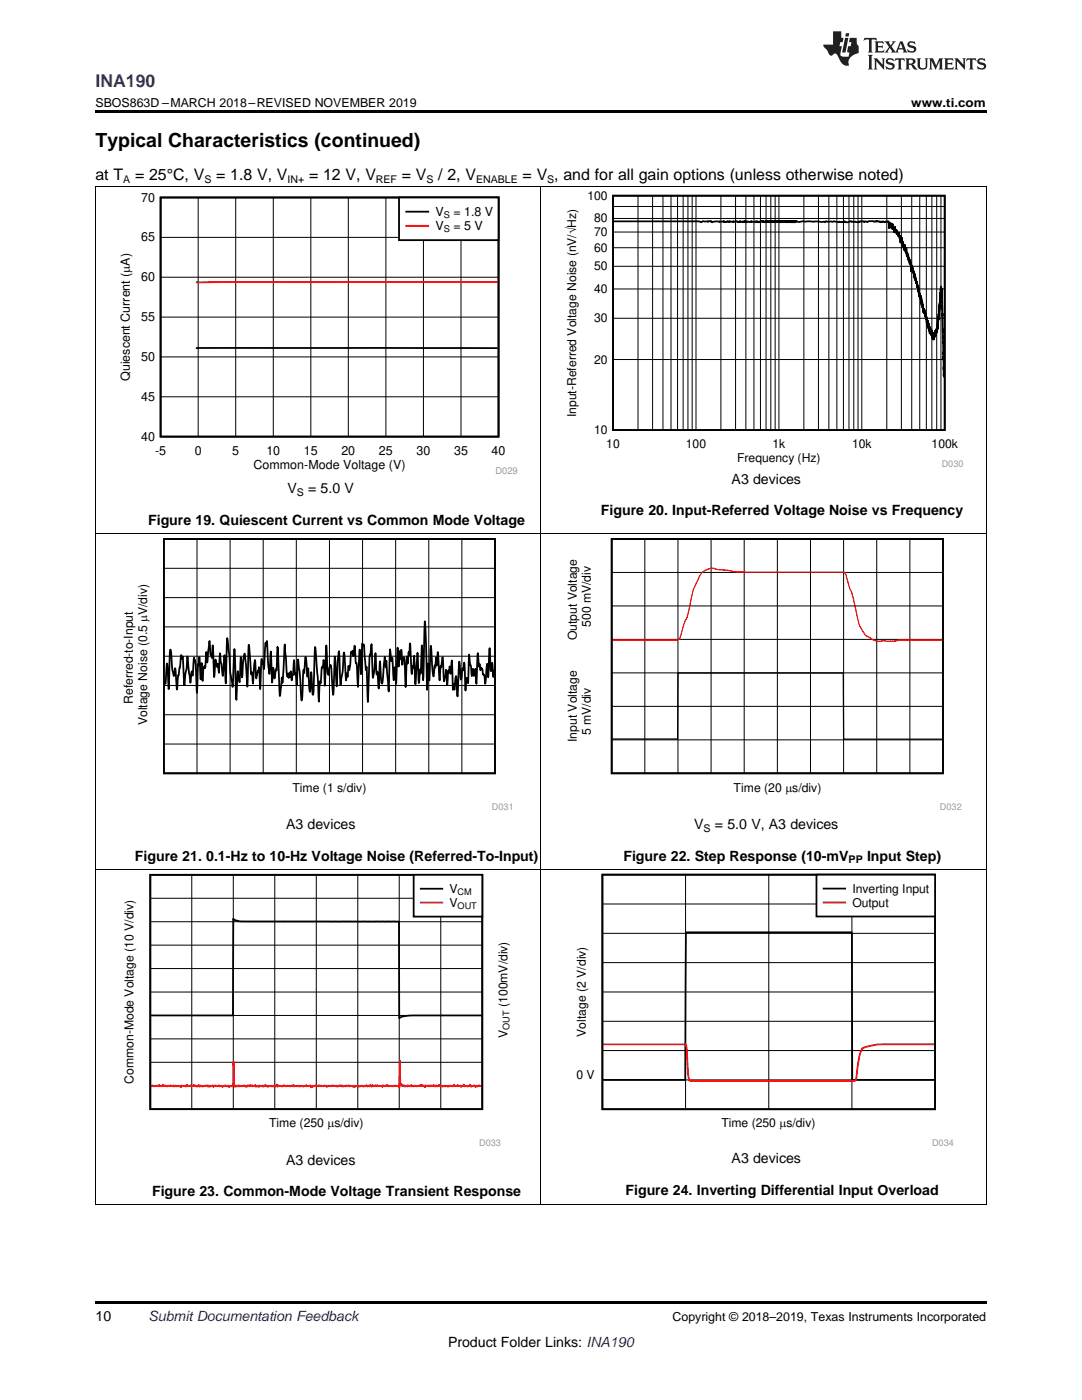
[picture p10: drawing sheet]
<svg xmlns="http://www.w3.org/2000/svg" width="216mm" height="279mm" viewBox="0 0 216 279" stroke-linecap="round" stroke-linejoin="round" font-family="sans-serif">
<path d="M19 259.7h177.8v.5h-177.8z" fill="#000"/>
<path d="M19.1 173.5v67M107.9 173.5v67M196.8 173.5v67M19 240.5h177.8" fill="none" stroke="#000" stroke-width=".2"/>
<path d="M24.5 174.2h77.9v55h-77.9z" fill-rule="evenodd" fill="#fff"/>
<path d="M30 174.6h66.2v46.8h-66.2zM30.2 202.7h16.3l.1-19.3 .4 .3 1.6 .2h31l.1 19.3 .6-.3 1.7-.2h14.1" fill="none" stroke="#000" stroke-width=".35"/>
<g fill="none" stroke="#000" stroke-width=".2">
<path d="M30 179.3h66.2M38.3 174.6v46.8M46.6 174.6v46.8M54.8 174.6v46.8M63.1 174.6v46.8M71.4 174.6v46.8M79.7 174.6v46.8M87.9 174.6v46.8M30 198h66.2M30 193.3h66.2M30 188.6h66.2M30 184h66.2"/>
<path d="M30 216.7h66.2M30 212h66.2M30 207.3h66.2M30 202.7h66.2"/>
</g>
<path d="M96.1 216.7l-.4 .1-.1-.2-.3 .2-.1-.1-.2 .2-.1-.2-.1 .2-.2-.3-.6 .3-.1-.3-.1 .2v-.3l-.1 .2a.29 .29 0 0 1-.2 .1 .29 .29 0 0 1-.3-.1l-.5 .1-.2-.4v.3l-.4 .2-.1-.2-.1 .1-.1-.1-.4 .1-.1-.3-.1 .3h-.5l-.1-.4-.3 .4-.5-.1-.4 .2-.1-.2-.5 .1-.5-.1v.2l-.2-.2-.1 .1h-.3l-.1-.3-.4 .3-.1-.2-.1 .2-.1-.1-.2 .1-.1-.3-.2 .3-.1-.1-.3 .1-.1-.2-.2 .2-.3-.2-.3 .2-.2-.2-.1 .4-.1-.3-.3 .1-.1-.3-.1 .3-.2-.3v.3l-.2-.2-.1 .2-.1-.2-.2 .1a.31 .31 0 0 1-.6-.1l-.3 .2-.1-.1-.2 .1-.1-.2v.2l-.1-.2-.2 .2h-.3l-.1-.2-.1 .2a.29 .29 0 0 0-.3-.1 .29 .29 0 0 0-.3 .1v-.2l-.2 .2-.2-.2-.1 .1-.1-.3-.1 .1-.1-.4-.1-4.5-.1 5.5-.2-.5v.2h-.6v-.2l-.4 .2-.5-.1-.5 .1v-.1l-.1 .1-.1-.3-.1 .3h-.2l-.1-.2-.1 .2h-.2l-.2-.2-.1 .3-.1-.2-.8 .1-.1-.2-.1 .2-.2-.2-.1 .2-.3-.1v.1l-.2-.3-.2 .4-.2-.1-.1-.3-.1 .3-.3-.2-.2 .2-.1-.2-.2 .2-.4-.1-.1 .2a.33 .33 0 0 0-.3-.2 .33 .33 0 0 0-.3 .1h-.3l-.1-.2-.6 .2-.1 .1-.2-.2-.1 .2-.2-.2-.4 .1-.1-.2-.1 .2-.2-.2-.2 .2-.2-.2-.2 .2-.2-.1-.2 .1-.2-.2v.2l-.2-.2-.3 .2v-.2l-.5 .3-.1-.2-.2 .1-.2-.1-.3 .1-.1-.2-.1 .2-.9-.1-.2 .2-.1-.2-.3 .1-.1-.2-.1 .2-.6-.1-.1 .1-.1-.2-.2 .2-.1-.2-.5 .2v-.2l-.1 .2-.5-.1-.1 .3-.2-.3v.3l-.2-.4v.2h-.7l-.1-.2v.2l-.1-.1-.5 .1v-.1l-.6 .1-.2-.1v.1l-.2-.2-.2 .2-.5-.1-.1 .1-.1-.3-.1 .3-.1-.2-.1 .1-.2-.1-.1 .2-.6-.1-.5 .1-.3-.2-.4 .2-.4-.1-.2 .1v-.2l-.2 .3-.2-.5-.2 .5-.6-.2-.1 .1-.1-.1-.6 .1-.2 .1v-.2l-.3 .1-.1-.3-.1 .3-.1-.2-.2 .3-.1-.2-.2 .1-.5-.1-.1 .2a.31 .31 0 0 0-.6 0l-.2-.4v.3h-.5l-.1-.2-.1 .2-.3-.3-.1 .3-.2-.1-.1 .1v-.2l-.2 .2-.1-.1-.1 .2v-.2l-.2 .1-.2-.2-.2 .2v-.1l-.3 .1-.3-.1v.1l-.3-.2-.1 .2-.3-.1-.3 .2-.2-.9-.1-4.1v4.6l-.2 .3-.5-.1-.1 .3-.1-.2h-.2l-.1-.1-.1 .1-.3-.2-.2 .2-.2-.1-.2 .2v-.1l-.6-.1v.1l-.1-.2-.3 .2-.6-.2-.2 .1v.2l-.1-.3-.5 .2-.1-.1-.2 .2-.1-.3-.2 .2-.1-.2-.1 .1h-.7l-.1 .2-.3-.2-.2 .2-.1-.3-.1 .2-.1-.2-.2 .3-.8-.3-.1 .1-.4 .1-.1-.2-.1 .2h-.2l-.2-.2-.2 .1v-.2l-.2 .3-.2-.1-.6 .1v-.2l-.2 .4-.1-.3-.3 .1-.4-.1-.1 .1-.2-.2-.3 .2-.1-.2v.2l-.3-.1-.1 .1-.2-.2-.1 .2-.4-.1-.1 .1-.4-.1h-.3l-.1-.2v.2l-.1-.1-.2 .2h-.5v-.3l-.2 .3-.4-.2-.1 .2h-.5l-.2-.2-.2 .2" fill="none" stroke="#f00" stroke-width=".35"/>
<path d="M82.5 174.6h13.7v8.3h-13.7z" fill-rule="evenodd" fill="#fff"/>
<path d="M82.5 174.6h13.7v8.3h-13.7zM84 177.4h4.3" fill="none" stroke="#000" stroke-width=".35"/>
<path d="M84 180.1h4.3" fill="none" stroke="#f00" stroke-width=".35"/>
<path d="M114.5 174.3h75.8v54.6h-75.8z" fill-rule="evenodd" fill="#fff"/>
<path d="M120.2 174.6h66.4v46.8h-66.4zM120.4 215.5h16.3l.2-29.4h33.1l.1 29.4h16.3" fill="none" stroke="#000" stroke-width=".35"/>
<path d="M136.8 174.6v46.8M153.4 174.6v46.8M170 174.6v46.8M120.2 198h66.4M120.2 192.1h66.4M120.2 186.3h66.4M120.2 180.4h66.4M120.2 215.5h66.4M120.2 209.7h66.4M120.2 203.8h66.4" fill="none" stroke="#000" stroke-width=".2"/>
<path d="M186.4 208.4h-11.2l-2.3 .5a1.51 1.51 0 0 0-1.3 1.5l-.7 4.9-.2 .4h-33l-.2-.2-.2-.9-.2-4.8-.2-1.4h-16.5" fill="none" stroke="#f00" stroke-width=".35"/>
<path d="M162.9 174.6h23.7v8.3h-23.7z" fill-rule="evenodd" fill="#fff"/>
<path d="M162.9 174.6h23.7v8.3h-23.7zM164.3 177.3h4.3" fill="none" stroke="#000" stroke-width=".35"/>
<path d="M164.3 180.1h4.3" fill="none" stroke="#f00" stroke-width=".35"/>
<path d="M19.1 106.5v67M107.9 106.5v67M196.8 106.5v67M19 173.4h177.8" fill="none" stroke="#000" stroke-width=".2"/>
<path d="M24.4 107.1h78.2v55.1h-78.2z" fill-rule="evenodd" fill="#fff"/>
<path d="M32.7 107.6h66.1v46.7h-66.1zM98.6 133.8l-.2 1.3-.2-2.8-.2 1.7-.1-.2-.2-4.4-.2 5.6-.1 .2-.2-2.7-.4 3.9-.1-1.6-.2-.3-.1 .1-.1-1-.3-.4-.1 .6-.2-1.3-.1 .6-.3-2.8-.2 6.2-.2-3-.3 1.4-.3-1.4-.2 1.4-.5-4.3-.2 5.8-.2-1.1-.3 2.5-.2-5.3-.1-.3-.2 1.6-.1-.4-.1 .3-.2 1.9-.4-3.6-.3 7-.3-4.1-.3 2.7-.2-1.1-.1 1.2-.2-5.9-.3 2.7-.2-1.5-.1 1.2-.1-.4-.2 2.9-.3-3-.4 2.3-.3-4.8-.2 1.8-.1 .2-.1-.3v.3l-.2 2.6-.4-5.7-.1 2.5-.1 .2-.1-1.6-.1 1.9-.1 .2-.1-.5-.2 2.2-.5-6.1-.3 6.9-.3-3.4-.2 5.3-.4-13.7-.4 11.7-.2-6.9-.2 5.6-.2-.8-.2 2.7-.3-6-.4 6.3-.3-5.7-.1 2.4-.2-.4-.1 1.6-.1-.1-.2-6-.2 2.3-.2-.6-.2 2.3-.1-1.4-.3 6.1-.2-5.9h-.2l-.1 .2-.1 1.3-.2-3-.2 1.9-.1-1.7-.1 .1-.2 3-.2-3.7-.3 7.2-.2-3.4-.2 2.6-.3-4.4-.2 .7-.3-2.4-.2 8.4-.5-6.1-.1 1.3-.2-2.1-.6 5.3-.2-.7-.2-3.7v.3l-.2 5.1-.1-.2-.2-3.1-.1 .5-.1-.1-.2-4.2-.2 3.8-.3 1.2-.3-6.7-.4 2.5-.3 9-.3-7-.1 .6-.4-5.1-.1 .3-.2-.5-.3 6.2-.3-5-.3 7.5-.2-4v-.8l-.2 .1v-.4l-.2-3.2-.3 2.2-.1-1.1-.2 .5-.1-.4-.1 .2-.2 2.9-.1 .6-.2-.8-.1 2.2-.2-.8-.2 1.5-.4-5.6-.2 3.8-.4 2.7-.3-6.7-.1 .1-.4 6.9-.4-6-.3 7.7-.4-5-.2-1-.2 .4-.2 1.6-.2-.5-.2-5.4-.3 8.1-.2-5.2-.3 1.6-.1-.2-.2 3.1v.2l-.2-.4v.5l-.2 3.5-.2-4.6-.5-6.3-.3 8.9-.2 .7-.3-4.6-.3 4-.3-4.7-.2 1.6-.3-3.9-.3 3.2-.1-.7-.2 1.6a15.5 15.5 0 0 1-.2 4.6l-.4-5.7-.3-2.5-.3 5.1-.5-5-.2 2.8-.3 1.3-.2-1.8-.1 1.1-.2-.8-.1 1-.1-.9-.2 .7v-.3l-.5-6.2-.4 7.3v.4l-.2-1.1-.4 3.7-.4-9.8-.2 4.7-.2-.2-.2 1.8-.3-2.1-.2 2.9-.3-6.2-.2 4.5-.3-1.8-.2-4.8-.2 1-.1-.6-.3 5.3-.2-1.6-.1 .4-.2-.9-.1 .5-.2 5.5-.2-4.2v-.2l-.1 .8-.1 .1v-.2l-.4 1.6-.2-3.7-.4 4.7-.2-2.3-.2 .5v-.4l-.4-5.5-.3 8.3-.6-6.6a16.5 16.5 0 0 0-.5 4.8l-.3-4-.2 5-.4-2.3v.6l-.2 5.2-.4-10.2-.4 7.6-.1-.9a22.7 22.7 0 0 1-.5-5.2l-.5-3.6-.2 9-.3-5.6-.3 4.1-.3-2.4a2.83 2.83 0 0 1-.3-2v-.1l-.2 3.9-.2-1.9-.2 .7-.3-1.5-.3 3.5-.2-6.3-.2 2.5-.1-.8-.2 .2v-.5l-.2-2.3-.4 4.3-.2-2.1-.2 3.1-.1 .2-.1-.5-.2 .7-.2 2.3-.2-3.6-.2 3.3-.2-4.5-.2 1.7-.1-.3-.2 5.8-.2-5.5-.4-1.6-.2 3.6-.2-.8-.3 2.3-.6-5.3-.6 5.7-.3-5.6-.1-.1-.1 .5-.2-.8-.8 6.9-.3-4.2-.3 1.5a13.9 13.9 0 0 1-.5-4.6l-.2-.7-.4 7.9-.3-5.1-.3 4.1-.1-.7" fill="none" stroke="#000" stroke-width=".35"/>
<g fill="none" stroke="#000" stroke-width=".2">
<path d="M32.7 119.3h66.1M32.7 113.4h66.1M39.3 107.6v46.7M45.9 107.6v46.7M52.5 107.6v46.7M59.1 107.6v46.7M65.7 107.6v46.7M72.3 107.6v46.7M78.9 107.6v46.7M85.6 107.6v46.7M92.2 107.6v46.7M32.7 136.8h66.1"/>
<path d="M32.7 131h66.1M32.7 125.1h66.1M32.7 148.5h66.1M32.7 142.6h66.1"/>
</g>
<path d="M112.6 107.1h79.6v55.1h-79.6z" fill-rule="evenodd" fill="#fff"/>
<path d="M122.1 107.6h66.1v46.7h-66.1z" fill="none" stroke="#000" stroke-width=".35"/>
<g fill="none" stroke="#000" stroke-width=".2">
<path d="M19.1 37.3v69.2M107.9 37.3v69.2M196.8 37.3v69.2M19 106.4h177.8M122.1 114.2h66.1M128.7 107.6v46.7M135.3 107.6v46.7M141.9 107.6v46.7M148.5 107.6v46.7M155.1 107.6v46.7M161.7 107.6v46.7M168.3 107.6v46.7"/>
<path d="M174.9 107.6v46.7M181.6 107.6v46.7M122.1 134.3h66.1M122.1 127.6h66.1M122.1 120.9h66.1M122.1 147.7h66.1M122.1 141h66.1"/>
</g>
<path d="M122.2 147.5h13l.1-13.2h33v13.2h19.7" fill="none" stroke="#000" stroke-width=".25"/>
<path d="M122.2 127.7h12.4a.92 .92 0 0 0 1.1-.4l.9-3.1a22.5 22.5 0 0 0 1.6-5.9l.2-.9 1.4-2.9 .6-.5 1.4-.6h.7l1.2 .3 1.6 .1 1.1 .3 2.4 .1h19a.79 .79 0 0 1 1.1 .7l.6 2.2 .6 1.5 .7 3.5a7.8 7.8 0 0 0 2.2 4.8l1.2 .8 1 .3 1.1-.1 2.1 .1 1.8-.3h7.8" fill="none" stroke="#f00" stroke-width=".25"/>
<path d="M23.4 37.9h80.2v57.3h-80.2z" fill-rule="evenodd" fill="#fff"/>
<path d="M32 39.4h67.5v47.7h-67.5zM39.1 69.4l60.2 .1" fill="none" stroke="#000" stroke-width=".36"/>
<g fill="none" stroke="#000" stroke-width=".2">
<path d="M39.5 39.4v47.8M47 39.4v47.8M54.5 39.4v47.8M62 39.4v47.8M69.5 39.4v47.8M77 39.4v47.8M84.5 39.4v47.8M92 39.4v47.8M32 55.3h67.5M32 47.4h67.5M32 79.2h67.5M32 71.2h67.5"/>
<path d="M32 63.3h67.5"/>
</g>
<path d="M99.3 56.3h-60.2" fill="none" stroke="#f00" stroke-width=".36"/>
<path d="M79.6 39.4h19.9v8.5h-19.9z" fill-rule="evenodd" fill="#fff"/>
<path d="M79.6 39.4h19.9v8.5h-19.9zM81.1 42.2h4.3" fill="none" stroke="#000" stroke-width=".36"/>
<path d="M81.1 45.1h4.3" fill="none" stroke="#f00" stroke-width=".36"/>
<path d="M112.6 38.1h79.6v55.2h-79.6z" fill-rule="evenodd" fill="#fff"/>
<path d="M122.3 39.1h66.2v46.7h-66.2zM122.5 44.2h17l.4 .2 .4-.3 1 .2 .1-.2h.3l.4 .3 .1-.2 2.2-.1v.2l.1-.1 .3 .1 .3-.2 .3 .2v-.1l.2 .1 .1-.1 .5 .1 .1-.1 .1 .1 .5-.2 .2 .1v.1h.3l.2-.1 .1 .1v-.1l.4 .2 .1-.2 .1 .1 .4-.2v.2l.1-.1 .2 .2 .3-.2 .6 .1v-.2l.5 .2h.3l.1-.1v.2l.3-.2 .1 .2v-.2l.1 .2 .1-.1 .1 .1 .3-.3 .1 .2 .2-.2 .1 .2 .1-.2 .2 .3 .1-.2 .3 .1v-.2l.1 .2v-.1l.1 .1 .1-.1v.2l.1-.2 .1 .1 .1-.2 .1 .3 .1-.3v.2l.3-.2v.2v-.2l.4 .2v-.2l.2 .2 .1-.2 .1 .2v-.2l.1 .2 .1-.2v.3l.1-.2 .2 .1 .1-.2 .3 .2v-.2l.1 .3 .1-.2 .2 .1v-.1l.1 .1 .1-.2 .1 .3v-.3l.1 .2v-.1v.1l.2-.1v.1l.2-.2v.3l.1-.2 .1 .2 .1-.2v.2l.1-.3 .1 .2 .2-.2 .1 .3v-.3l.1 .2 .1-.1v.1l.1-.2v.3v-.3v.3l.1-.2 .1 .2 .1-.2v.2l.1-.3v.3v-.2l.1 .2v-.2v.1l.1-.2v.3l.1-.2 .1 .1v-.2v.2v-.2l.6 .2 1.8-.1h3.3l.1 .2 .3-.3 1.2 .2 .3-.2 1 .3 .1-.2 .7 .1 .4-.1v.1l.5 .1 .7-.3 .1 .2 .8-.1 .5 .2 .1-.2 .2 .1 .1-.2h.6l.2 .3 .2-.3 .5 .2 .1-.1 1-.1 .4 .2 .1-.2 .2 .1 .2-.1 .5 .3 .7-.2 .3 .2 .3-.2 .2 .1 .1-.2 .2 .2v1.3l.2-1.1v.7v-.5l.1 .4v-.4l.1 .4v-.4v.7l.1-.8v1l.1-.8 .1 .9v-1l.1 .9 .2-.2v1l.1-.8 .1 .6v-1l.1 1.2 .1-.5 .1 .5v-.5l.1 .7v-.5l.1 .7v-.4v.4l.1-.4 .1 .7 .1-.7 .2 1.3v-.5l.1 1.2v-.9l.1-.1v.3v-.4l.1 1.1v-1l.2 1.6 .1-.8v1.1l.1-.6 .1 1.2 .1-1.1v1.3l.1-1 .1 1.4 .1-1 .1 1.6 .1-.7v.8v-.8l.2 1.2v-.8l.2 1.4v-.7l.1 1.1v-.6v.6l.1-.7 .1 1.1 .1-.6v1.8l.1-1.2 .1 .8 .1-.2v.3v-.5l.2 1.4 .1-.6v1.2l.1-.8 .1 1.2v-.6l.3 1.4 .1-.4 .1 1.2v-.6l.1 1.4 .1-.8 .1 1.4v-.8l.1 1.2v-.6v.6l.1-.4v.6v-.6v.8v-.7l.2 1v-.5l.1 1.4v-.7v.8v-1l.4 2.5v-.8v.8l.1-.7v.8v-.7l.1 .9v-.7l.1 1.2 .1-.7 .1 1v-.9l.2 2.4 .1-1.1 .1 1.1v-.6l.1 1.2v-1l.1 1.5 .1-.8v1.3v-1.3l.2 1.3 .1-.6v.9l.1-1.1 .2 1.8v-1.1v1.3l.1-1.2 .1 1.2 .1-1v.4l.1-.4v.4v-.8v.8l.2-1.2v.9l.1-1.2v.7l.1-.8v.8l.1-1.5v1l.8-8.7 .2 3.1v-.1l.3 15.1" fill="none" stroke="#000" stroke-width=".35"/>
<g fill="none" stroke="#000" stroke-width=".2">
<path d="M19 37.2h177.8M127.3 39.1v46.7M130.2 39.1v46.7M132.3 39.1v46.7M133.9 39.1v46.7M135.2 39.1v46.7M136.3 39.1v46.7M137.3 39.1v46.7M138.1 39.1v46.7M138.9 39.1v46.7M143.8 39.1v46.7M146.8 39.1v46.7"/>
<path d="M148.8 39.1v46.7M150.4 39.1v46.7M151.7 39.1v46.7M152.9 39.1v46.7M153.8 39.1v46.7M154.7 39.1v46.7M155.4 39.1v46.7M160.4 39.1v46.7M163.3 39.1v46.7M165.4 39.1v46.7M167 39.1v46.7M168.3 39.1v46.7"/>
<path d="M169.4 39.1v46.7M170.4 39.1v46.7M171.2 39.1v46.7M172 39.1v46.7M176.9 39.1v46.7M179.9 39.1v46.7M181.9 39.1v46.7M183.5 39.1v46.7M184.8 39.1v46.7M185.9 39.1v46.7M186.9 39.1v46.7M187.8 39.1v46.7"/>
<path d="M122.3 57.7h66.2M122.3 53.1h66.2M122.3 49.4h66.2M122.3 46.3h66.2M122.3 43.6h66.2M122.3 41.2h66.2M122.3 71.8h66.2M122.3 63.5h66.2"/>
</g>
<path d="M19 22h177.8v.5h-177.8z" fill="#000"/>
<g fill="#231f20">
<path d="M172.5 7.6l-.1 .5 .4-.2h.6v.1v2.1l-.2 .4h.9l-.2-.4v-2.1l.1-.1h.5l.5 .2-.2-.5zM174.5 8.3l.2 .3v1.5l-.2 .4h1.8l.2-.6a1.04 1.04 0 0 1-1.3 .2v-.7h.6l.3 .2v-.6l-.3 .2h-.6v-.6l.8-.1 .4 .3-.2-.5zM176.5 8.3l.9 1.1-.9 1.1h.8l-.2-.2 .4-.7 .5 .7-.2 .2h1.5l-.2-.2 .2-.4h.9l.1 .4-.2 .2h1l-.3-.3-.7-1.9h-.5l-.9 2-.8-1 .9-1h-.8l.1 .3-.4 .5-.3-.6 .1-.2zM179.7 8.6l.4 1h-.7zM181.3 8.4a.63 .63 0 0 0-.2 .7 .63 .63 0 0 0 .6 .4l.6 .2 .1 .2a.75 .75 0 0 1-.7 .4 .75 .75 0 0 1-.6-.5l.1 .7 .1-.1a1.11 1.11 0 0 0 1.5-.6 1.13 1.13 0 0 0-1.2-.8l-.1-.4a1.04 1.04 0 0 1 1.2 .2l-.2-.5-.2 .1-.4-.2zM173.2 10.9l.2 .4v2.2l-.2 .4h1l-.3-.4v-2.2l.3-.4zM174.3 11.6l.3 .4v1.5l-.3 .4h.8l-.2-.4v-1.3l1.5 1.7v-1.9l.2-.4h-.7l.2 .4v.9l-1.1-1.3zM177 11.8a.62 .62 0 0 0-.2 .7 .62 .62 0 0 0 .6 .4l.6 .1 .1 .3a.76 .76 0 0 1-.7 .3 .76 .76 0 0 1-.7-.4l.2 .7 .1-.1a1.11 1.11 0 0 0 1.5-.6 1.13 1.13 0 0 0-1.2-.8l-.1-.4a1.04 1.04 0 0 1 1.2 .2l-.2-.6-.2 .1-.5-.1zM178.7 11.6l-.2 .6a.61 .61 0 0 1 .8-.3v1.6l-.2 .4h.9l-.2-.4v-1.6a.63 .63 0 0 1 .7 .3l-.1-.6zM180.6 11.6l.3 .4v1.5l-.3 .4h1l-.2-.2-.1-.8 .6 .2a.76 .76 0 0 0 1.2 .7l-1-1a.58 .58 0 0 0 .6-.5 .58 .58 0 0 0-.5-.6zM181.4 11.9h.1a.45 .45 0 0 1 .5 .1 .45 .45 0 0 1 .1 .5l-.8 .2zM182.9 11.6l.2 .2a2.17 2.17 0 0 0 .3 1.9 .99 .99 0 0 0 1.6-.6v-1.1l.2-.4h-.7l.2 .2a1.92 1.92 0 0 1-.2 1.8 .6 .6 0 0 1-.9-.5v-1.1l.2-.4zM185.4 11.6l.2 .4v1.5l-.2 .4h.7l-.2-.4v-1.4l.8 1.8 .8-1.8v1.4l-.2 .4h.9l-.2-.4v-1.5l.2-.4h-.8l-.6 1.5-.6-1.5zM188.4 11.6l.2 .4v1.5l-.2 .4h1.8l.1-.6a1.04 1.04 0 0 1-1.2 .1v-.6h.5l.4 .2v-.6l-.4 .2h-.5v-.7h.8l.3 .3-.1-.6zM190.5 11.6l.2 .4v1.5l-.2 .4h.7l-.2-.4v-1.3l1.5 1.7v-1.9l.2-.4h-.7l.2 .4v.9l-1.1-1.3zM192.9 11.6l-.1 .6a.61 .61 0 0 1 .7-.3l.1 1.6-.3 .4h1l-.3-.4 .1-1.6a.63 .63 0 0 1 .7 .3l-.1-.6zM195.2 11.8a.62 .62 0 0 0-.2 .7 .62 .62 0 0 0 .6 .4l.6 .1 .1 .3a.76 .76 0 0 1-.7 .3 .76 .76 0 0 1-.6-.4l.1 .7 .1-.1a1.11 1.11 0 0 0 1.6-.6 1.13 1.13 0 0 0-1.3-.8l-.1-.4a1.04 1.04 0 0 1 1.2 .2l-.1-.6-.2 .1-.5-.1z"/>
<path d="M166.2 6.3v2.6h-1.9v.4l.8 .9a.91 .91 0 0 0 1 .8 .56 .56 0 0 1 .5-.3 .56 .56 0 0 1 .5 .3l.4 .8a1.53 1.53 0 0 0 1.9 1.2 1.54 1.54 0 0 1 1-2.1l.9-.3v-1.4a1.52 1.52 0 0 1-.4-1.6h-1.3l-.2 .8h.5l-.2 .8h-.5l-.1 1v.2l.4 .1-.2 .8a1.93 1.93 0 0 1-1.6-.3l.3-1.8h-.5l.2-.8h.4l.2-.8h-.4v-1.3zM168.6 7.6l-.6 2.9h.7l.6-2.9zM168.8 6.6l-.1 .7h.6l.2-.7z"/>
</g>
<text font-size="3.9" x="19" y="29.3">Typical Characteristics (continued)</text>
<text font-size="3.5" fill="#00f" x="19" y="17.3">INA190</text>
<g font-size="3.2">
<text x="19" y="36">at T</text>
<text x="27" y="36">= 25°C, V</text>
<text x="43.1" y="36">= 1.8 V, V</text>
<text x="61.7" y="36">= 12 V, V</text>
<text x="80.2" y="36">= V</text>
<text x="87.5" y="36">/ 2, V</text>
<text x="104.3" y="36">= V , and for all gain options (unless otherwise noted)</text>
</g>
<g font-size="2.8">
<text x="57.4" y="98.4">V</text>
<text x="61.5" y="98.4">= 5.0 V</text>
<text x="146" y="96.5">A3 devices</text>
<text x="29.6" y="104.7">Figure 19. Quiescent Current vs Common Mode Voltage</text>
<text x="119.9" y="102.9">Figure 20. Input-Referred Voltage Noise vs Frequency</text>
<text x="57.1" y="165.4">A3 devices</text>
<text x="138.5" y="165.4">V</text>
<text x="142.7" y="165.4">= 5.0 V, A3 devices</text>
<text x="26.9" y="171.7">Figure 21. 0.1-Hz to 10-Hz Voltage Noise (Referred-To-Input)</text>
<text x="124.4" y="171.7">Figure 22. Step Response (10-mV</text>
<text x="173" y="171.7">Input Step)</text>
<text x="57.1" y="232.4">A3 devices</text>
<text x="146" y="232.1">A3 devices</text>
<text x="30.3" y="238.8">Figure 23. Common-Mode Voltage Transient Response</text>
<text x="124.8" y="238.4">Figure 24. Inverting Differential Input Overload</text>
<text x="19" y="263.6">10</text>
<text x="89.4" y="268.9">Product Folder Links: INA190</text>
</g>
<text font-size="2.8" fill="#0000c8" x="29.6" y="263.6">Submit Documentation Feedback</text>
<g font-size="2.5">
<text x="19" y="21.4">SBOS863D –MARCH 2018–REVISED NOVEMBER 2019</text>
<text x="181.8" y="21.4">www.ti.com</text>
<text x="28.2" y="40.2">70</text>
<text x="86.9" y="43.1">V</text>
<text x="86.9" y="45.9">V</text>
<text x="90.5" y="43.1">= 1.8 V</text>
<text x="90.5" y="45.9">= 5 V</text>
<text x="28.2" y="48.2">65</text>
<text x="28.2" y="56.1">60</text>
<text x="28.2" y="64.1">55</text>
<text x="25.9" y="76" transform="rotate(-90 25.9 76)">Quiescent Current (PA)</text>
<text x="28.2" y="72">50</text>
<text x="28.2" y="80">45</text>
<text x="28.2" y="88">40</text>
<text x="30.9" y="90.8">-5</text>
<text x="38.9" y="90.8">0</text>
<text x="46.3" y="90.8">5</text>
<text x="50.6" y="93.6">Common-Mode Voltage (V)</text>
<text x="53.1" y="90.8">10</text>
<text x="60.6" y="90.8">15</text>
<text x="68.1" y="90.8">20</text>
<text x="75.6" y="90.8">25</text>
<text x="83.1" y="90.8">30</text>
<text x="90.6" y="90.8">35</text>
<text x="98.1" y="90.8">40</text>
<text x="134.2" y="263.6">Copyright © 2018–2019, Texas Instruments Incorporated</text>
</g>
<g font-size="2.4">
<text x="117.2" y="39.9">100</text>
<text x="118.6" y="47.1">70</text>
<text x="118.6" y="44.4">80</text>
<text x="118.6" y="53.9">50</text>
<text x="118.6" y="50.2">60</text>
<text x="118.6" y="58.5">40</text>
<text x="118.6" y="64.3">30</text>
<text x="118.6" y="72.5">20</text>
<text x="115" y="83.3" transform="rotate(-90 115 83.3)">Input-Referred Voltage Noise (nV/óHz)</text>
<text x="118.6" y="86.6">10</text>
<text x="121" y="89.4">10</text>
<text x="136.9" y="89.4">100</text>
<text x="154.1" y="89.4">1k</text>
<text x="170" y="89.4">10k</text>
<text x="185.9" y="89.4">100k</text>
<text x="147.1" y="92.2">Frequency (Hz)</text>
<text x="117.9" y="125.1" transform="rotate(-90 117.9 125.1)">500 mV/div</text>
<text x="115.1" y="127.8" transform="rotate(-90 115.1 127.8)">Output Voltage</text>
<text x="26.5" y="140.5" transform="rotate(-90 26.5 140.5)">Referred-to-Input</text>
<text x="29.4" y="144.7" transform="rotate(-90 29.4 144.7)">Voltage Noise (0.5 PV/div)</text>
<text x="115.1" y="148.1" transform="rotate(-90 115.1 148.1)">Input Voltage</text>
<text x="117.9" y="146.7" transform="rotate(-90 117.9 146.7)">5 mV/div</text>
<text x="58.3" y="158">Time (1 s/div)</text>
<text x="146.4" y="158">Time (20 Ps/div)</text>
<text x="89.7" y="178.2">V</text>
<text x="170.1" y="178.2">Inverting Input</text>
<text x="89.7" y="181">V</text>
<text x="170.1" y="181">Output</text>
<text x="101.3" y="201" transform="rotate(-90 101.3 201)">(100mV/div)</text>
<text x="101.3" y="207.1" transform="rotate(-90 101.3 207.1)">V</text>
<text x="116.9" y="206.9" transform="rotate(-90 116.9 206.9)">Voltage (2 V/div)</text>
<text x="115" y="215.4">0 V</text>
<text x="26.7" y="216.3" transform="rotate(-90 26.7 216.3)">Common-Mode Voltage (10 V/div)</text>
<text x="53.7" y="225">Time (250 Ps/div)</text>
<text x="144" y="225">Time (250 Ps/div)</text>
</g>
<g font-size="2.1">
<text x="24.6" y="36.6">A</text>
<text x="40.8" y="36.6">S</text>
<text x="57.4" y="36.6">IN+</text>
<text x="75" y="36.6">REF</text>
<text x="85.1" y="36.6">S</text>
<text x="95" y="36.6">ENABLE</text>
<text x="109.2" y="36.6">S</text>
<text x="59.2" y="98.9">S</text>
<text x="140.4" y="165.9">S</text>
<text x="169.3" y="172.3">PP</text>
</g>
<g font-size="1.9">
<text x="88.5" y="43.5">S</text>
<text x="88.5" y="46.4">S</text>
</g>
<text font-size="1.9" fill="#999" x="98.9" y="94.7">D029</text>
<g font-size="1.8" fill="#999">
<text x="187.9" y="93.2">D030</text>
<text x="98.2" y="161.7">D031</text>
<text x="187.6" y="161.7">D032</text>
<text x="95.6" y="228.7">D033</text>
<text x="186" y="228.8">D034</text>
</g>
<g font-size="1.8">
<text x="91.3" y="178.6">CM</text>
<text x="91.3" y="181.4">OUT</text>
<text x="101.7" y="205.5" transform="rotate(-90 101.7 205.5)">OUT</text>
</g>
</svg>
